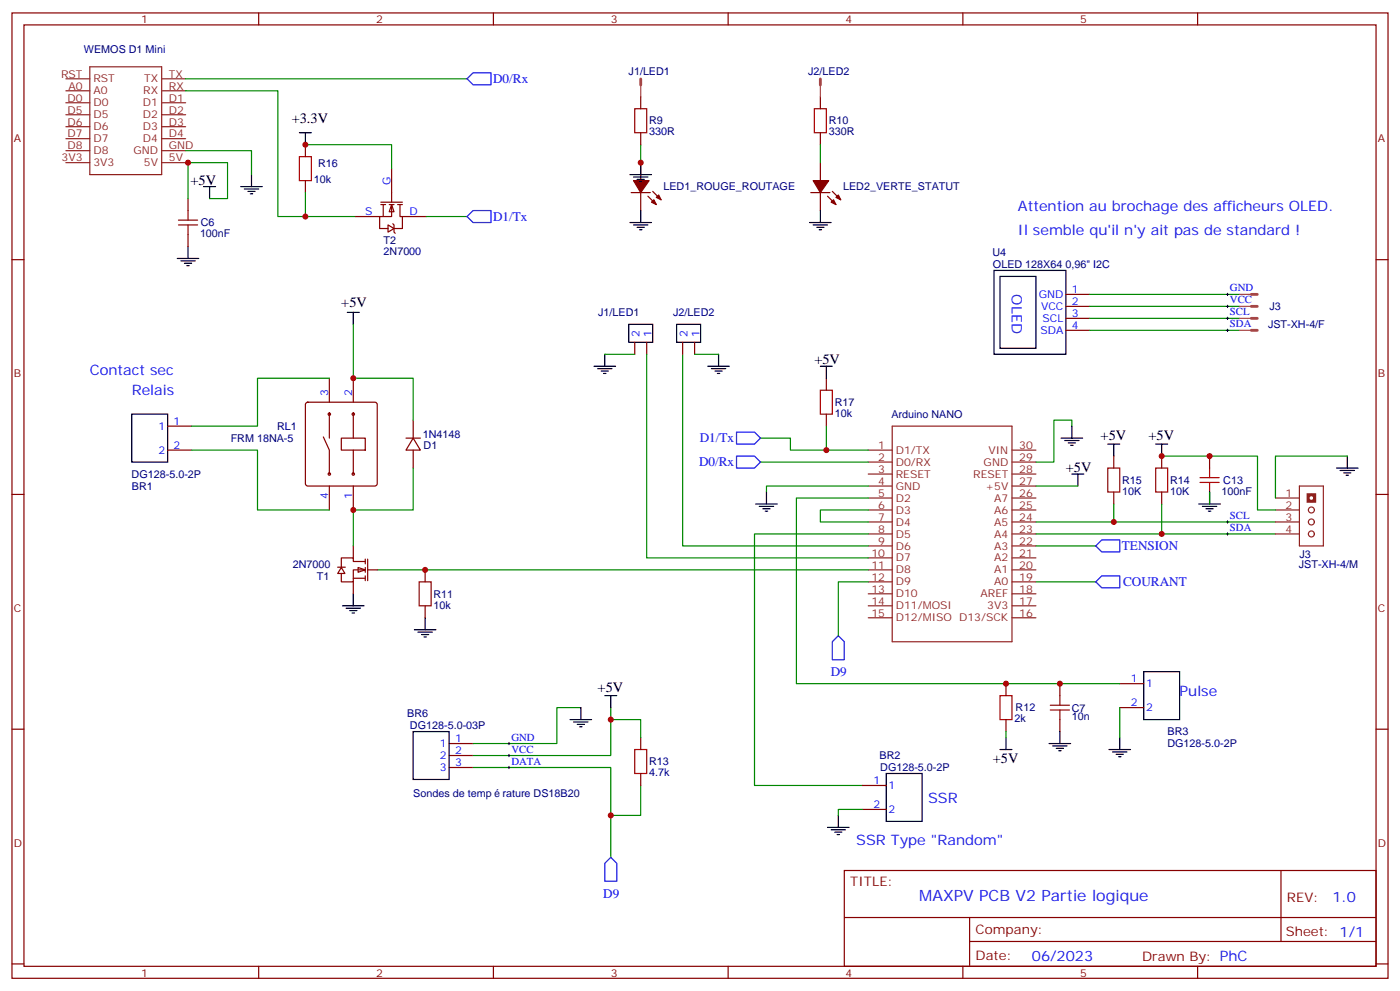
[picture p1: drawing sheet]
<svg xmlns="http://www.w3.org/2000/svg" width="412mm" height="292mm" viewBox="0 0 412 292" stroke-linecap="round" stroke-linejoin="round" font-family="sans-serif">
<g fill="none" stroke="#870000" stroke-width=".35">
<path d="M3.5 3.8h405.4v284.3h-405.4zM7.1 7.3h398.2v277.3h-398.2zM76.2 3.8v3.5M145.3 3.8v3.5M214.5 3.8v3.5M283.6 3.8v3.5M352.8 3.8v3.5M241.7 28.5v3.5M241.7 39.1v3.5M90 42.6v3.5M90 53.2v3.5M238.8 56.7h5.7"/>
<path d="M241.7 47.9v5.3M241.7 56.7v5.3M243.8 57.8l2.4 2.5M245.2 56.4l2.4 2.4M3.5 76.5h3.6M405.3 76.5h3.6M314 86.7h7M314 90.2h7M314 93.8h7M314 97.3h7M90.2 118.7l.5-.2h19.7l.5 .2 .2 .5v23.3l-.2 .5-.5 .2h-19.7l-.5-.3-.2-.4v-23.3zM97 111.4v7.1"/>
<path d="M104.1 111.4v7.1M49.4 125.5h7M49.4 132.6h7M95.2 128.7l1.8 3.9v7M97 122v7M100.5 129h7.1v3.6h-7.1zM104.1 122v7M104.1 132.6v7M119.6 129h4.2M121.7 129l2.1 3.6h-4.2zM121.7 123.8v5.2M121.7 132.6v5.3"/>
<path d="M328.1 134.3v3.6M342.2 134.3v3.6M3.5 145.6h3.6M97 143.2v7M104.1 143.2v7M328.1 144.9v3.5M342.2 144.9v3.5M405.3 145.6h3.6M125.2 167.9v3.5M125.2 178.4v3.6M3.5 214.8h3.6M296.3 201.4v3.5"/>
<path d="M296.3 211.9v3.6M312.2 201.4v3.5M312.2 211.9v3.6M329.8 201.4h7.1M329.8 208.4h7.1M405.3 214.8h3.6M254 231.4h7.1M254 238.4h7.1M248.7 256.4h156.6v28.2h-156.6zM377.3 256.4v20.9M248.7 270.2h156.5M285.6 277.3h119.6"/>
<path d="M285.6 270.2v14.2M3.5 283.9h3.6M76.2 284.6v3.5M145.3 284.6v3.5M214.5 284.6v3.5M283.6 284.6v3.5M352.8 284.6v3.5M405.3 283.9h3.6"/>
<circle cx="97" cy="139.6" r=".35"/>
<circle cx="97" cy="122" r=".35"/>
<circle cx="104.1" cy="139.6" r=".35"/>
<circle cx="104.1" cy="122" r=".35"/>
</g>
<g fill="none" stroke="#8c2424" stroke-width=".35">
<path d="M26.5 19.7h21.1v31.7h-21.1zM19.4 37.3h7.1M19.4 33.8h7.1M19.4 30.3h7.1M19.4 26.7h7.1M19.4 23.2h7.1M47.6 37.3h7.1M47.6 33.8h7.1M47.6 30.3h7.1M47.6 26.7h7.1M47.6 23.2h7.1M19.4 47.9h7.1"/>
<path d="M19.4 44.4h7.1M19.4 40.9h7.1M47.6 47.9h7.1M47.6 44.4h7.1M47.6 40.9h7.1M255.8 139.6h7M255.8 136.1h7M255.8 132.6h7M262.8 125.5h35.3v63.5h-35.3zM298.1 139.6h7.1M298.1 136.1h7.1M298.1 132.6h7.1"/>
<path d="M255.8 157.3h7M255.8 153.7h7M255.8 150.2h7M255.8 146.7h7M255.8 143.2h7M298.1 157.3h7.1M298.1 153.7h7.1M298.1 150.2h7.1M298.1 146.7h7.1M298.1 143.2h7.1M255.8 178.4h7M255.8 174.9h7"/>
<path d="M255.8 171.4h7M255.8 167.9h7M255.8 164.3h7M255.8 160.8h7M298.1 178.4h7.1M298.1 174.9h7.1M298.1 171.4h7.1M298.1 167.9h7.1M298.1 164.3h7.1M298.1 160.8h7.1M255.8 182h7M298.1 182h7.1"/>
</g>
<g fill="none" stroke="#000" stroke-width=".35">
<path d="M88.2 39.1h3.5M90 39.1v3.5M60 55h3.5M61.7 55v3.5M70.9 55h6.4M72 55.7h4.2M73 56.4h2.1M73.7 57.1h.7M74.1 51.4v3.6M292.8 79.7h21.2v24.7h-21.2zM102.3 92h3.5M104.1 92v3.5"/>
<path d="M294.6 81.4h10.6v21.2h-10.6zM38.8 122h10.6v14.1h-10.6zM312.6 129h6.3M313.6 129.8h4.3M314.7 130.5h2.1M315.4 131.2h.7M315.7 125.5v3.5M315.7 139.6h3.6M317.5 139.6v3.6M326.3 130.8h3.5M328.1 130.8v3.5M340.4 130.8h3.6"/>
<path d="M342.2 130.8v3.5M222.6 148.4h6.4M223.7 149.2h4.2M224.7 149.9h2.1M225.4 150.6h.7M225.8 144.9v3.5M100.9 178.4h6.3M102 179.1h4.2M103 179.8h2.1M104.1 174.9v3.5M103.7 180.6h.7M122.1 185.5h6.3"/>
<path d="M123.1 186.2h4.3M124.2 186.9h2.1M124.9 187.6h.7M125.2 182v3.5M336.9 197.8h10.6v14.1h-10.6zM296.3 217.2v3.6M309 219h6.4M310.1 219.7h4.2M312.2 215.5v3.5M329.8 217.2v3.6M261.1 227.8h10.5v14.1h-10.5zM294.6 220.8h3.5"/>
<path d="M311.1 220.4h2.2M311.9 221.1h.7M326.7 220.8h6.3M327.7 221.5h4.3M328.8 222.2h2.1M329.5 222.9h.7M243.8 243.7h6.3M244.8 244.4h4.3M245.9 245.1h2.1M246.6 245.8h.7M246.9 240.2v3.5"/>
</g>
<g fill="none" stroke="#008700" stroke-width=".35">
<path d="M54.7 23.2h82.9M54.7 44.4h19.4v7M54.7 47.9h12.3v10.6h-5.3M90 56.7v7.1h14.8M241.7 42.6v5.3M321 86.7h44.1M321 90.2h44.1M321 93.8h44.1M321 97.3h44.1M97 111.4h-21.2v14.1h-19.4M104.1 111.4h17.6v12.4M56.4 132.6h19.4v17.6h21.2"/>
<path d="M224 129h8.8v3.6h23M224 136.1h31.8M315.7 125.5v-1.7h-5.3v12.3h-5.2M255.8 143.2h-30v1.7M255.8 150.2h-14.1v3.5h14.1M255.8 157.3h-33.6v74.1h31.8M255.8 146.7h-21.2v54.7h95.2M305.2 143.2h12.3M305.2 153.7h70.5M305.2 157.3h70.5M328.1 148.4v5.3M342.2 148.4v8.9"/>
<path d="M111.1 167.9h144.7M305.2 171.4h17.6M305.2 160.8h17.6M329.8 208.4v8.8M254 238.4h-7.1v1.8"/>
</g>
<path d="M239.9 32h3.5v7.1h-3.5zM88.2 46.1h3.5v7.1h-3.5zM326.3 137.9h3.5v7h-3.5zM340.4 137.9h3.6v7h-3.6zM123.5 171.4h3.5v7h-3.5zM294.6 204.9h3.5v7h-3.5zM309.4 209.1h5.6M309.4 207.7h5.6M312.2 204.9v2.8M312.2 209.1v2.8" fill="none" stroke="#a10000" stroke-width=".35"/>
<g fill="#870000" stroke="#870000" stroke-width=".35">
<path d="M244.8 59.5l.7-.7 .7 1.5z"/>
<path d="M246.2 58.1l.7-.7 .7 1.4z"/>
<path d="M239.5 53.2h4.6l-2.4 3.5z"/>
</g>
<path d="M322.8 160.8l1.8-1.8h5.2v3.6h-5.2zM322.8 171.4l1.8-1.8h5.2v3.5h-5.2z" fill="none" stroke="#00f" stroke-width=".35"/>
<path d="M361.2 93.8h.7M361.2 97.3h.7M361.6 93.4v.7M361.6 96.9v.7" fill="none" stroke="#000" stroke-width=".29"/>
<g fill="#fff" stroke="#870000" stroke-width=".35">
<path d="M114.3 66.3l1.8 1-1.8 1.1z"/>
<path d="M115.4 60.3l.7 2.1h-1.4z"/>
</g>
<g fill="none" stroke="#870000" stroke-width=".35">
<path d="M55.4 58.5v3.5M112.2 59.5h6.3M115.4 49.7v9.8M55.4 69.1v3.5M104.8 63.8h7M112.2 60.3h1.4M112.9 60.3v3.5M114.7 60.3h1.4M115.4 60.3v3.5h-3.6v3.5h2.5M115.7 65.9l.4 .4v2.1l.3 .3M117.1 60.3h1.4M117.8 60.3v3.5h.7v3.5h-2.4"/>
<path d="M118.5 63.8h7.1M187 100.8v3.6M190.5 100.8v3.6M201.1 100.8v3.6M204.6 100.8v3.6M243.4 111.4v3.5M243.4 122v3.5M132.3 219h7M132.3 222.5h7M132.3 226.1h7"/>
</g>
<path d="M52.6 66.3h5.6M52.6 64.8h5.6M55.4 62v2.8M55.4 66.3v2.8M241.7 114.9h3.5v7.1h-3.5z" fill="none" stroke="#a10000" stroke-width=".35"/>
<g fill="none" stroke="#008700" stroke-width=".35">
<path d="M54.7 26.7h27.1v37.1h8.2M55.4 47.9v10.6M90 42.6h25.4v7.1M125.6 63.8h12M104.1 95.5v15.9M178.2 104.4h8.8M190.5 104.4v59.9h65.3M201.1 104.4v56.4h54.7M204.6 104.4h7.1M243.4 125.5v7.1M342.2 134.3h28.2v15.9h5.3M396.9 134.3h-21.2v12.4"/>
<path d="M255.8 171.4h-8.9v15.9M171.1 208.4h-7.1v10.6h-24.7M179.9 208.4v14.1h-40.6M139.3 226.1h40.6v26.4M188.7 231.4v8.8h-8.8"/>
</g>
<g fill="none" stroke="#000" stroke-width=".35">
<path d="M52.2 76.1h6.4M53.3 76.8h4.2M54.3 77.5h2.1M55 78.2h.7M55.4 72.6v3.5M238.5 65.5h6.3M239.5 66.3h4.3M240.6 67h2.1M241.3 67.7h.7M241.7 62v3.5M185.2 95.5h7.1v5.3h-7.1zM199.3 95.5h7.1v5.3h-7.1z"/>
<path d="M175 107.9h6.3M176 108.6h4.3M177.1 109.3h2.1M177.8 110h.7M178.2 104.4v3.5M208.5 107.9h6.3M209.5 108.6h4.3M210.6 109.3h2.1M211.3 110h.7M211.7 104.4v3.5M241.7 107.9h3.5M243.4 107.9v3.5"/>
<path d="M393.7 137.9h6.3M394.8 138.6h4.2M395.8 139.3h2.1M396.5 140h.7M396.9 134.3v3.6M121.7 215.5h10.6v14.1h-10.6zM167.9 211.9h6.4M169 212.7h4.2M170 213.4h2.2M170.7 214.1h.7M171.1 208.4v3.5M178.2 204.9h3.5"/>
<path d="M179.9 204.9v3.5"/>
</g>
<path d="M241.7 23.3v1.7M368.6 97.3h1.8M368.6 93.8h1.8M368.6 86.7h1.8M368.6 90.2h1.8" fill="none" stroke="#a64a4a" stroke-width=".85"/>
<path d="M241.7 25v3.5M365.1 97.3h3.5M365.1 93.8h3.5M365.1 86.7h3.5M365.1 90.2h3.5" fill="none" stroke="#a64a4a" stroke-width=".35"/>
<g fill="none" stroke="#8c2424" stroke-width=".35">
<path d="M375.7 146.7h7.1M375.7 150.2h7.1M375.7 153.7h7.1M375.7 157.3h7.1M382.8 143.2h7v17.6h-7z"/>
<circle cx="386.3" cy="153.7" r=".88"/>
<circle cx="386.3" cy="150.2" r=".88"/>
<circle cx="386.3" cy="157.3" r=".88"/>
</g>
<g fill="none" stroke="#8c2424" stroke-width=".71">
<path d="M385.2 145.6h2.1v2.1h-2.1z"/>
<circle cx="386.3" cy="146.7" r=".88"/>
</g>
<g fill="none" stroke="#000" stroke-width=".29">
<path d="M361.2 90.2h.7M361.2 86.7h.7M361.6 86.4v.7M361.6 89.9v.7M361.2 153.7h.7M361.2 157.3h.7M361.6 153.4v.7M361.6 156.9v.7M149.6 219h.7M149.9 218.7v.7M149.6 222.5h.7M149.6 226.1h.7"/>
<path d="M149.9 222.2v.7M149.9 225.7v.7"/>
</g>
<path d="M246.9 187.3l1.8 1.7v5.3h-3.5v-5.3zM179.9 252.5l1.8 1.8v5.3h-3.5v-5.3z" fill="none" stroke="#00f" stroke-width=".35"/>
<path d="M105.5 167.1l2.1 .8-2.1 .7z" fill="#fff" stroke="#870000" stroke-width=".35"/>
<g fill="none" stroke="#870000" stroke-width=".35">
<path d="M188.7 28.5v3.5M188.7 39.1v3.5M185.9 56.7h5.7M188.7 47.9v5.3M188.7 56.7v5.3M190.9 57.8l2.4 2.5M192.3 56.4l2.4 2.4M356.3 134.3v3.6M356.3 144.9v3.5M99.5 167.1h2.2M100.5 167.1l1.1 1.8h-2.1zM104.1 170.3h3.5"/>
<path d="M104.1 160.8v3.5M104.1 171.4v3.5M107.6 165.4h-3.5v-1.1h-3.6v2.8M107.6 167.9h-3.5v3.5h-3.6v-2.5M107.6 164.7v1.4M107.6 167.1v1.5M107.6 169.6v1.4M108.3 164.7v6.3M108.3 167.9h2.8M188.7 217.2v3.6M188.7 227.8v3.6"/>
</g>
<path d="M188.7 42.6v5.3M121.7 137.9v12.3h-17.6v10.6M356.3 144.9v3.5M179.9 211.9h8.8v5.3M296.3 215.5v1.7" fill="none" stroke="#008700" stroke-width=".35"/>
<path d="M187 32h3.5v7.1h-3.5zM356.3 137.9v2.8M353.5 142.1h5.6M353.5 140.7h5.6M356.3 142.1v2.8M187 220.8h3.5v7h-3.5z" fill="none" stroke="#a10000" stroke-width=".35"/>
<path d="M137.6 23.2l1.7-1.8h5.3v3.6h-5.3zM137.6 63.8l1.7-1.8h5.3v3.5h-5.3zM217 127.3h5.2l1.8 1.7-1.8 1.8h-5.2zM217 134.3h5.2l1.8 1.8-1.8 1.8h-5.2z" fill="none" stroke="#00f" stroke-width=".35"/>
<g fill="none" stroke="#000" stroke-width=".35">
<path d="M185.6 51.4h6.3M186.6 52.1h4.3M187.7 52.8h2.1M188.4 53.6h.7M188.7 47.9v3.5M185.6 65.5h6.3M186.6 66.3h4.3M187.7 67h2.1M188.4 67.7h.7M188.7 62v3.5M353.1 148.4h6.4M354.2 149.2h4.2"/>
<path d="M355.2 149.9h2.2M356 150.6h.7M356.3 144.9v3.5"/>
</g>
<g fill="#870000" stroke="#870000" stroke-width=".35">
<path d="M191.9 59.5l.7-.7 .7 1.5z"/>
<path d="M193.3 58.1l.7-.7 .7 1.4z"/>
<path d="M186.6 53.2h4.6l-2.5 3.5z"/>
</g>
<path d="M188.7 23.3v1.7" fill="none" stroke="#a64a4a" stroke-width=".85"/>
<path d="M188.7 25v3.5" fill="none" stroke="#a64a4a" stroke-width=".35"/>
<g fill="#c00">
<circle cx="104.1" cy="111.4" r=".88"/>
<circle cx="90" cy="42.6" r=".88"/>
<circle cx="243.4" cy="132.6" r=".88"/>
<circle cx="55.4" cy="47.9" r=".88"/>
<circle cx="90" cy="63.8" r=".88"/>
<circle cx="104.1" cy="150.2" r=".88"/>
<circle cx="125.2" cy="167.9" r=".88"/>
<circle cx="179.9" cy="211.9" r=".88"/>
<circle cx="179.9" cy="240.2" r=".88"/>
<circle cx="296.3" cy="201.4" r=".88"/>
<circle cx="312.2" cy="201.4" r=".88"/>
<circle cx="188.7" cy="47.9" r=".88"/>
<circle cx="342.2" cy="157.3" r=".88"/>
<circle cx="328.1" cy="153.7" r=".88"/>
<circle cx="342.2" cy="134.3" r=".88"/>
<circle cx="356.3" cy="134.3" r=".88"/>
</g>
<text font-size="4.6" fill="#00f" x="270.8" y="265.4">MAXPV PCB V2 Partie logique</text>
<g font-size="4.2">
<text x="85.9" y="36.3">+3.3V</text>
<text x="56.1" y="54.6">+5V</text>
<text x="100.5" y="90.4">+5V</text>
<text x="239.9" y="107.2">+5V</text>
<text x="324.2" y="129.6">+5V</text>
<text x="338.3" y="129.6">+5V</text>
<text x="314" y="138.9">+5V</text>
<text x="176" y="203.7">+5V</text>
<text x="292.5" y="224.6">+5V</text>
</g>
<g font-size="4.2" fill="#00f">
<text x="299.9" y="62">Attention au brochage des afficheurs OLED.</text>
<text x="299.9" y="69.1">Il semble qu'il n'y ait pas de standard !</text>
<text x="298.1" y="86.7" transform="rotate(90 298.1 86.7)">OLED</text>
<text x="26.5" y="110.3">Contact sec</text>
<text x="38.8" y="116.3">Relais</text>
<text x="347.5" y="204.9">Pulse</text>
<text x="273.4" y="236.6">SSR</text>
<text x="252.2" y="249">SSR Type &quot;Random&quot;</text>
<text x="392.5" y="265.7">1.0</text>
<text x="304" y="283">06/2023</text>
</g>
<g font-size="3.9" fill="#00f">
<text x="145.3" y="24.6">D0/Rx</text>
<text x="145.3" y="65.1">D1/Tx</text>
<text x="206.1" y="130.3">D1/Tx</text>
<text x="205.9" y="137.3">D0/Rx</text>
<text x="330.5" y="162">TENSION</text>
<text x="330.8" y="172.6">COURANT</text>
<text x="244.7" y="199.1">D9</text>
<text x="177.7" y="264.4">D9</text>
</g>
<g font-size="3.9" fill="#800">
<text x="250.5" y="261">TITLE:</text>
<text x="379.1" y="265.7">REV:</text>
<text x="287.4" y="275.2">Company:</text>
<text x="378.7" y="275.8">Sheet: 1/1</text>
<text x="287.4" y="282.9">Date:</text>
<text x="336.4" y="282.9">Drawn By: PhC</text>
</g>
<g font-size="3.2" fill="#800">
<text x="41.6" y="6.8">1</text>
<text x="110.8" y="6.8">2</text>
<text x="179.9" y="6.8">3</text>
<text x="249.1" y="6.8">4</text>
<text x="318.2" y="6.8">5</text>
<text x="4.1" y="41.9">A</text>
<text x="405.9" y="41.9">A</text>
<text x="4.1" y="111.1">B</text>
<text x="405.9" y="111.1">B</text>
<text x="4.1" y="180.2">C</text>
<text x="405.9" y="180.2">C</text>
<text x="4.1" y="249.3">D</text>
<text x="405.9" y="249.3">D</text>
<text x="41.6" y="287.6">1</text>
<text x="110.8" y="287.6">2</text>
<text x="179.9" y="287.6">3</text>
<text x="249.1" y="287.6">4</text>
<text x="318.2" y="287.6">5</text>
</g>
<g font-size="3.2" fill="#000080">
<text x="24.7" y="15.6">WEMOS D1 Mini</text>
<text x="185.2" y="22.2">J1/LED1</text>
<text x="238.1" y="22.2">J2/LED2</text>
<text x="191.2" y="39.8">330R</text>
<text x="191.2" y="36.6">R9</text>
<text x="244.1" y="39.8">330R</text>
<text x="244.1" y="36.6">R10</text>
<text x="92.4" y="53.9">10k</text>
<text x="93.7" y="49.2">R16</text>
<text x="195.4" y="56">LED1_ROUGE_ROUTAGE</text>
<text x="248.4" y="56">LED2_VERTE_STATUT</text>
<text x="58.9" y="69.9">100nF</text>
<text x="59.2" y="66.7">C6</text>
<text x="113" y="71.7">T2</text>
<text x="113" y="75">2N7000</text>
<text x="292.4" y="75.5">U4</text>
<text x="292.5" y="79">OLED 128X64 0,96&quot; I2C</text>
<text x="176.2" y="93.2">J1/LED1</text>
<text x="198.3" y="93.2">J2/LED2</text>
<text x="374" y="91.4">J3</text>
<text x="373.5" y="96.6">JST-XH-4/F</text>
<text x="245.9" y="119.5">R17</text>
<text x="245.9" y="122.7">10k</text>
<text x="262.6" y="123.1">Arduino NANO</text>
<text x="68" y="130.2">FRM 18NA-5</text>
<text x="81.6" y="126.7">RL1</text>
<text x="124.5" y="128.9">1N4148</text>
<text x="124.8" y="132.1">D1</text>
<text x="38.8" y="140.7">DG128-5.0-2P</text>
<text x="330.6" y="142.5">R15</text>
<text x="344.7" y="142.5">R14</text>
<text x="360.3" y="142.6">C13</text>
<text x="38.8" y="144.2">BR1</text>
<text x="330.6" y="145.8">10K</text>
<text x="344.7" y="145.8">10K</text>
<text x="359.8" y="145.8">100nF</text>
<text x="86.3" y="167.2">2N7000</text>
<text x="382.6" y="167.3">JST-XH-4/M</text>
<text x="382.8" y="164.3">J3</text>
<text x="93.3" y="170.7">T1</text>
<text x="127.7" y="179.2">10k</text>
<text x="127.7" y="176.1">R11</text>
<text x="299.2" y="209.5">R12</text>
<text x="315.7" y="209.6">C7</text>
<text x="120" y="211.3">BR6</text>
<text x="120.8" y="214.8">DG128-5.0-03P</text>
<text x="298.8" y="212.7">2k</text>
<text x="315.7" y="211.9">10n</text>
<text x="343.9" y="220.2">DG128-5.0-2P</text>
<text x="343.9" y="216.6">BR3</text>
<text x="191.2" y="225.4">R13</text>
<text x="259.1" y="223.6">BR2</text>
<text x="259.3" y="226.9">DG128-5.0-2P</text>
<text x="191.2" y="228.6">4.7k</text>
<text x="121.7" y="234.9">Sondes de temp</text>
<text x="148" y="234.9">rature DS18B20</text>
</g>
<g font-size="3.2" fill="#8d2323">
<text x="18" y="22.9">RST</text>
<text x="49.7" y="22.9">TX</text>
<text x="19.9" y="29.9">D0</text>
<text x="20.2" y="26.4">A0</text>
<text x="27.5" y="27.8">A0</text>
<text x="27.5" y="24.3">RST</text>
<text x="42.2" y="27.8">RX</text>
<text x="42.4" y="24.3">TX</text>
<text x="49.7" y="29.9">D1</text>
<text x="49.7" y="26.4">RX</text>
<text x="19.9" y="33.4">D5</text>
<text x="27.5" y="34.9">D5</text>
<text x="27.5" y="31.3">D0</text>
<text x="42.1" y="34.9">D2</text>
<text x="42.1" y="31.3">D1</text>
<text x="49.7" y="33.4">D2</text>
<text x="19.9" y="40.5">D7</text>
<text x="19.9" y="37">D6</text>
<text x="27.5" y="41.9">D7</text>
<text x="27.5" y="38.4">D6</text>
<text x="42.1" y="41.9">D4</text>
<text x="42.1" y="38.4">D3</text>
<text x="49.7" y="40.5">D4</text>
<text x="49.7" y="37">D3</text>
<text x="18.1" y="47.6">3V3</text>
<text x="19.9" y="44">D8</text>
<text x="27.5" y="45.4">D8</text>
<text x="39.3" y="45.4">GND</text>
<text x="49.7" y="47.6">5V</text>
<text x="49.7" y="44">GND</text>
<text x="27.5" y="49">3V3</text>
<text x="42.4" y="49">5V</text>
<text x="258.7" y="135.7">2</text>
<text x="258.7" y="132.2">1</text>
<text x="263.9" y="137.2">D0/RX</text>
<text x="263.9" y="133.6">D1/TX</text>
<text x="289.8" y="137.2">GND</text>
<text x="291.2" y="133.6">VIN</text>
<text x="300.2" y="132.2">30</text>
<text x="300.2" y="135.7">29</text>
<text x="258.7" y="142.8">4</text>
<text x="258.7" y="139.3">3</text>
<text x="263.9" y="140.7">RESET</text>
<text x="286.7" y="140.7">RESET</text>
<text x="300.2" y="139.3">28</text>
<text x="300.2" y="142.8">27</text>
<text x="258.7" y="149.9">6</text>
<text x="258.7" y="146.3">5</text>
<text x="263.9" y="147.7">D2</text>
<text x="263.9" y="144.2">GND</text>
<text x="290.3" y="144.2">+5V</text>
<text x="292.9" y="147.7">A7</text>
<text x="300.2" y="146.3">26</text>
<text x="300.2" y="149.9">25</text>
<text x="378.6" y="146.3">1</text>
<text x="378.6" y="149.9">2</text>
<text x="258.7" y="153.4">7</text>
<text x="263.9" y="154.8">D4</text>
<text x="263.9" y="151.3">D3</text>
<text x="292.9" y="151.3">A6</text>
<text x="292.9" y="154.8">A5</text>
<text x="300.2" y="153.4">24</text>
<text x="378.6" y="153.4">3</text>
<text x="258.7" y="160.4">9</text>
<text x="258.7" y="156.9">8</text>
<text x="263.9" y="161.9">D6</text>
<text x="263.9" y="158.3">D5</text>
<text x="292.9" y="158.3">A4</text>
<text x="292.9" y="161.9">A3</text>
<text x="300.2" y="156.9">23</text>
<text x="300.2" y="160.4">22</text>
<text x="378.6" y="156.9">4</text>
<text x="256.7" y="167.5">11</text>
<text x="256.7" y="164">10</text>
<text x="263.9" y="165.4">D7</text>
<text x="292.9" y="165.4">A2</text>
<text x="300.2" y="164">21</text>
<text x="300.2" y="167.5">20</text>
<text x="256.7" y="171">12</text>
<text x="263.9" y="172.4">D9</text>
<text x="263.9" y="168.9">D8</text>
<text x="292.9" y="168.9">A1</text>
<text x="292.9" y="172.4">A0</text>
<text x="300.2" y="171">19</text>
<text x="256.7" y="178.1">14</text>
<text x="256.7" y="174.6">13</text>
<text x="263.9" y="179.5">D11/MOSI</text>
<text x="263.9" y="176">D10</text>
<text x="288.8" y="176">AREF</text>
<text x="290.8" y="179.5">3V3</text>
<text x="300.2" y="174.6">18</text>
<text x="300.2" y="178.1">17</text>
<text x="256.7" y="181.6">15</text>
<text x="263.9" y="183">D12/MISO D13/SCK</text>
<text x="300.2" y="181.6">16</text>
</g>
<g font-size="3.2" fill="#00f">
<text x="115" y="54.6" transform="rotate(-90 115 54.6)">G</text>
<text x="107.5" y="63.4">S</text>
<text x="120.6" y="63.4">D</text>
<text x="306" y="87.8">GND</text>
<text x="315.7" y="86.4">1</text>
<text x="315.7" y="89.9">2</text>
<text x="362.3" y="89.4">VCC</text>
<text x="362.3" y="85.8">GND</text>
<text x="306.7" y="91.3">VCC</text>
<text x="307.1" y="94.8">SCL</text>
<text x="315.7" y="93.4">3</text>
<text x="362.3" y="92.9">SCL</text>
<text x="188.4" y="99.3" transform="rotate(-90 188.4 99.3)">2</text>
<text x="191.9" y="99.3" transform="rotate(-90 191.9 99.3)">1</text>
<text x="202.5" y="99.3" transform="rotate(-90 202.5 99.3)">2</text>
<text x="206" y="99.3" transform="rotate(-90 206 99.3)">1</text>
<text x="306.5" y="98.4">SDA</text>
<text x="315.7" y="96.9">4</text>
<text x="362.3" y="96.4">SDA</text>
<text x="96.7" y="116.7" transform="rotate(-90 96.7 116.7)">3</text>
<text x="103.7" y="116.7" transform="rotate(-90 103.7 116.7)">2</text>
<text x="51.2" y="125.2">1</text>
<text x="46.7" y="126.6">1</text>
<text x="46.7" y="133.6">2</text>
<text x="51.2" y="132.2">2</text>
<text x="96.7" y="146.9" transform="rotate(-90 96.7 146.9)">4</text>
<text x="103.7" y="146.9" transform="rotate(-90 103.7 146.9)">1</text>
<text x="362.3" y="152.9">SCL</text>
<text x="362.3" y="156.4">SDA</text>
<text x="333.1" y="201">1</text>
<text x="337.6" y="202.4">1</text>
<text x="333.1" y="208.1">2</text>
<text x="337.6" y="209.5">2</text>
<text x="129.6" y="220.1">1</text>
<text x="134.1" y="218.7">1</text>
<text x="150.6" y="218.1">GND</text>
<text x="150.6" y="221.7">VCC</text>
<text x="129.6" y="223.6">2</text>
<text x="129.6" y="227.1">3</text>
<text x="134.1" y="222.2">2</text>
<text x="134.1" y="225.7">3</text>
<text x="150.6" y="225.2">DATA</text>
<text x="257.3" y="231">1</text>
<text x="261.8" y="232.4">1</text>
<text x="257.3" y="238.1">2</text>
<text x="261.8" y="239.5">2</text>
</g>
</svg>
